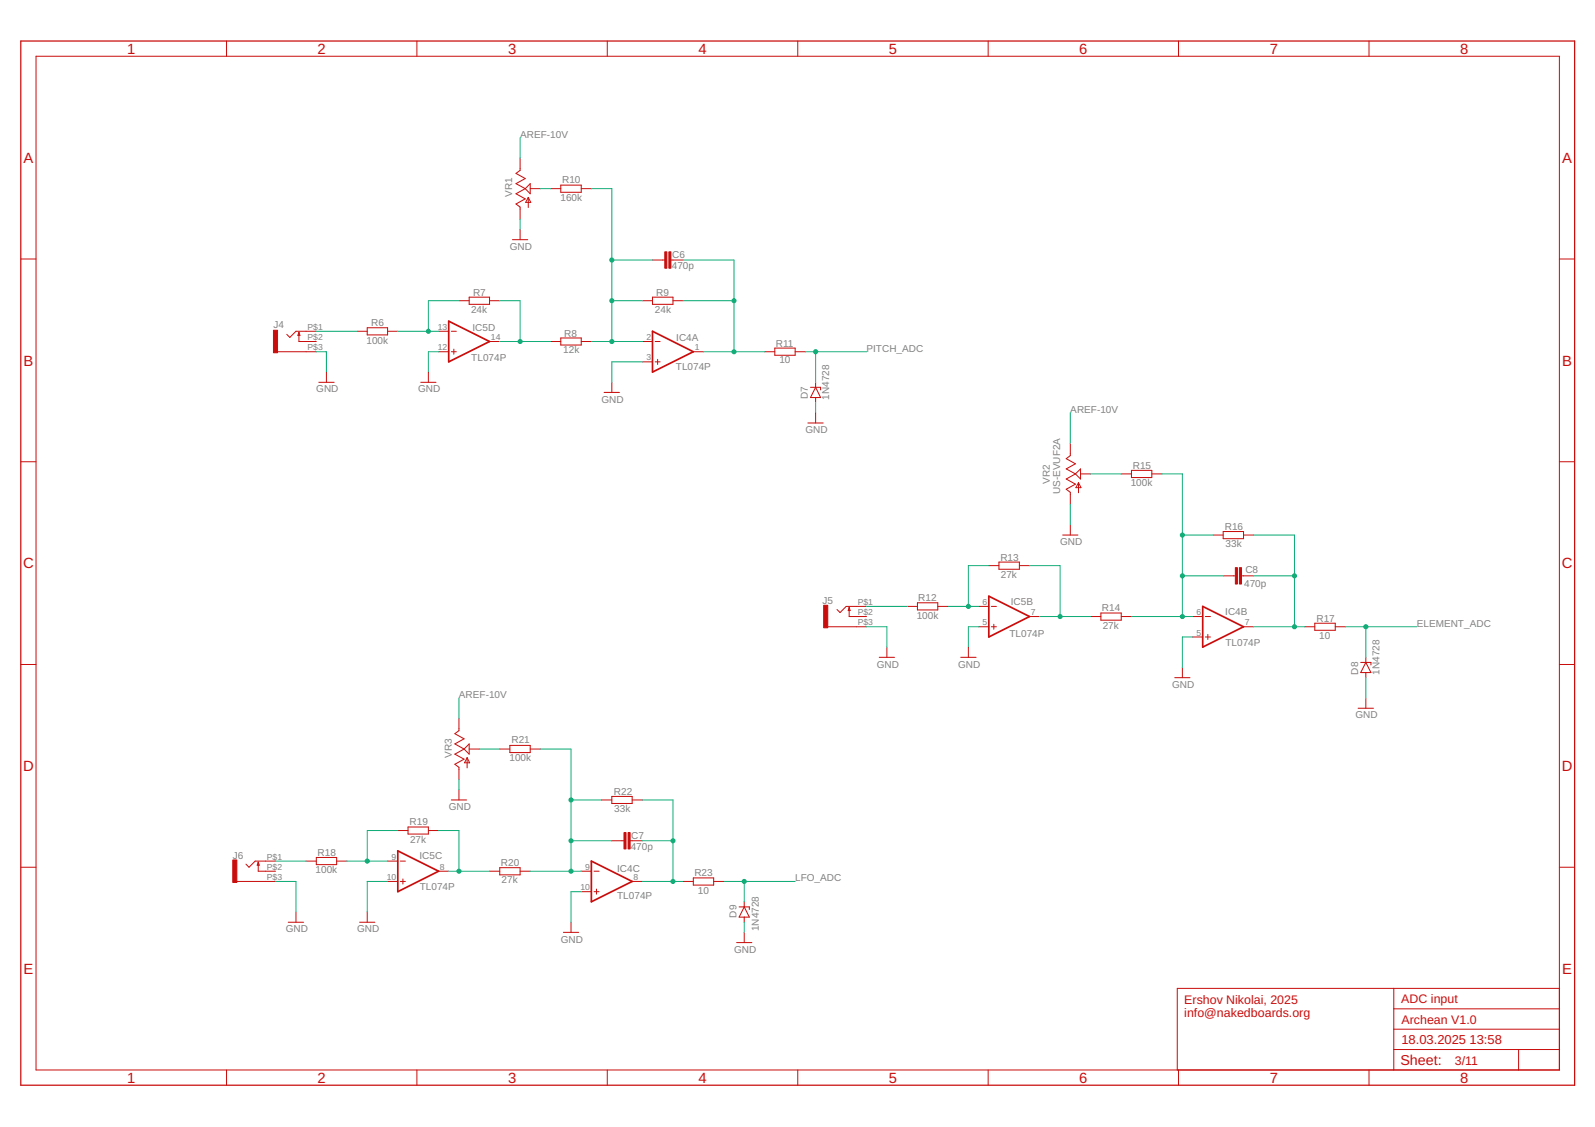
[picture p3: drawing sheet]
<svg xmlns="http://www.w3.org/2000/svg" width="297mm" height="210mm" viewBox="0 0 297 210" stroke-linecap="round" stroke-linejoin="round" font-family="sans-serif">
<g fill="none" stroke="#c90d0c" stroke-width=".19">
<path d="M6.7 10.5h283.7v188.8h-283.7zM42.2 7.6v2.9M77.6 7.6v2.9M113.1 7.6v2.9M148.6 7.6v2.9M184 7.6v2.9M219.5 7.6v2.9M255 7.6v2.9M96.9 29.4v2.3l-.8 .6 1.7 1-1.7 .9 1.7 .9M97.8 35.1l-1.7 1 1.7 .9-1.7 1 .8 .6v2.2M97.8 35.1l.9-.9v1.9zM98.4 36.8v1.9"/>
<path d="M98.4 36.8l.4 .9h-.9zM98.7 35.1h1.9M102.6 35.1h1.8M104.4 34.5h3.8v1.3h-3.8zM108.2 35.1h1.9M3.9 48.2h2.8M85.5 56h1.9M87.4 55.4h3.8v1.3h-3.8zM91.2 56h1.9M95.4 44.6h2.9M96.9 42.7v1.9M119.6 56h1.9"/>
<path d="M121.5 55.4h3.8v1.3h-3.8zM121.5 48.4h2.3M124.9 48.4h2.3M125.3 56h1.9M290.4 48.2h2.8M51.7 65.5h7.2M55.7 61.9v1.7h3.2M55.7 61.9l.2 .6h-.4zM58.9 61.7h-3.8l-1.1 1.1-.6-.5M59.4 71.2h2.8M60.8 69.3v1.9M66.5 61.7h1.9"/>
<path d="M68.4 61h3.8v1.4h-3.8zM72.2 61.7h1.9M78.4 71.2h2.8M79.8 69.3v1.9M81.7 61.7h1.9M81.7 65.5h1.9M84.1 61.7h.9M84.1 65.5h.9M84.5 65v1M91.2 63.6h1.9M102.6 63.6h1.8M104.4 62.9h3.8v1.4h-3.8z"/>
<path d="M108.2 63.6h1.9M112.5 73.1h2.9M113.9 71.2v1.9M119.6 63.6h1.9M119.6 67.4h1.9M122 63.6h.9M122 67.4h.9M122.5 66.9v1M129.1 65.5h1.9M142.4 65.5h1.9M144.3 64.8h3.8v1.4h-3.8zM148.1 65.5h1.9"/>
<path d="M150.5 78.8h2.8M150.9 72.1h1.9v.5M151.9 72.1l.9 1.9h-1.9zM151.9 71.2v.9M151.9 74v1M151.9 76.9v1.9M3.9 86h2.8M197.9 99.7h2.8M199.3 82.6v2.3l-.7 .5 1.7 1-1.7 .9 1.7 1M199.3 97.8v1.9M200.3 88.3l-1.7 .9 1.7 1-1.7 .9 .7 .6v2.3M200.3 88.3l.9-1v1.9z"/>
<path d="M200.9 89.9v1.9M200.9 89.9l.4 .9h-.9zM201.2 88.3h1.9M208.8 88.3h1.9M210.7 87.6h3.8v1.3h-3.8zM214.5 88.3h1.9M225.9 99.7h1.9M227.8 99h3.8v1.3h-3.8zM231.6 99.7h1.9M290.4 86h2.8M154.2 116.7h7.2M158.1 113.1v1.7h3.3"/>
<path d="M158.1 113.1l.2 .6h-.3zM161.4 112.9h-3.8l-1.2 1.2-.5-.6M169 112.9h1.9M170.9 112.3h3.7v1.3h-3.7zM174.6 112.9h2M182.2 112.9h1.9M182.2 116.7h1.9M184.1 105.3h1.9M184.6 112.9h1M184.6 116.7h1M185.1 116.3v.9M186 104.7h3.8v1.3h-3.8z"/>
<path d="M189.8 105.3h1.9M191.7 114.8h1.9M203.1 114.8h1.9M205 114.2h3.8v1.3h-3.8zM208.8 114.8h1.9M222.1 114.8h1.9M222.1 118.6h1.9M224.5 114.8h.9M224.5 118.6h.9M224.9 118.2v.9M227.8 107.3h2.3M231.2 107.3h2.3"/>
<path d="M231.6 116.7h1.9M243 116.7h1.9M244.9 116.1h3.8v1.3h-3.8zM248.7 116.7h1.8M3.9 123.8h2.8M85.5 133.8v2.3l-.8 .6 1.7 .9-1.7 1 1.7 .9M86.4 139.5l-1.7 1 1.7 .9-1.7 .9 .8 .6v2.3M87.4 138.6v1.9l-1-1zM87.4 139.5h1.9M93.1 139.5h1.9M95 138.8h3.7v1.4h-3.7zM98.7 139.5h1.9"/>
<path d="M163.7 122.4h2.9M165.2 120.5v1.9M178.9 122.4h2.9M180.3 120.5v1.9M218.8 126.2h2.8M220.2 124.3v1.9M252.9 131.9h2.9M253.4 123.4h1.9v.4M254.4 123.4l.9 1.9h-1.9zM254.4 122.4v1M254.4 125.3v.9M254.4 130v1.9"/>
<path d="M290.4 123.8h2.8M58.9 159.7h3.8v1.3h-3.8zM74.1 154.7h1.9M76 154h3.8v1.3h-3.8zM79.8 154.7h1.9M84.1 149h2.8M85.5 147.1v1.9M87 141.1v1.9M87 141.1l.5 1h-1zM112 149h1.9M113.9 148.3h3.8v1.3h-3.8zM113.9 156.6h2.3"/>
<path d="M117.3 156.6h2.3M117.7 149h1.9M3.9 161.5h2.8M44.1 164.2h7.2M48.1 160.6v1.7h3.2M48.1 160.6l.2 .5h-.4zM51.3 160.4h-3.8l-1.1 1.1-.6-.5M53.7 171.8h2.8M55.1 169.9v1.9M57 160.4h1.9M62.7 160.4h1.9M67 171.8h2.8"/>
<path d="M68.4 169.9v1.9M72.2 160.4h1.9M72.2 164.2h1.9M74.5 160.4h1M74.5 164.2h1M75 163.7v1M81.7 162.3h1.9M91.2 162.3h1.9M93.1 161.6h3.8v1.3h-3.8zM96.9 162.3h1.8M104.9 173.7h2.9M106.3 171.8v1.9"/>
<path d="M108.2 162.3h1.9M108.2 166.1h1.9M110.6 162.3h1M110.6 166.1h1M111.1 165.6v.9M117.7 164.2h1.9M127.2 164.2h1.9M129.1 163.5h3.8v1.3h-3.8zM132.9 164.2h1.9M137.2 175.6h2.8M137.6 168.9h2v.5M138.6 168.9l1 1.9h-2z"/>
<path d="M138.6 168v.9M138.6 170.8v1M138.6 173.7v1.9M290.4 161.5h2.8M42.2 199.3v2.8M77.6 199.3v2.8M113.1 199.3v2.8M148.6 199.3v2.8M184 199.3v2.8M219.5 199.3v2.8M255 199.3v2.8M259.6 195.5h30.8"/>
<path d="M259.6 184.1v15.2M259.6 191.7h30.8M259.6 187.9h30.8M282.8 195.5v3.8M290.4 184.1h-71.2v15.2"/>
</g>
<g fill="#c90d0c" stroke="#c90d0c" stroke-width=".19">
<path d="M153.4 112.7h.8v4.2h-.8z"/>
<path d="M230.8 105.7h.4v3.1h-.4z"/>
<path d="M230.1 105.7h.3v3.1h-.3z"/>
<path d="M50.9 61.5h.8v4.2h-.8z"/>
<path d="M43.3 160.2h.8v4.2h-.8z"/>
<path d="M117 155.1h.3v3h-.3z"/>
<path d="M116.2 155.1h.4v3h-.4z"/>
<path d="M124.6 46.9h.3v3.1h-.3z"/>
<path d="M123.8 46.9h.4v3.1h-.4z"/>
</g>
<path d="M83.6 59.8l7.6 3.8-7.6 3.8zM121.5 61.7l7.6 3.8-7.6 3.8zM184.1 111l7.6 3.8-7.6 3.8zM224 112.9l7.6 3.8-7.6 3.8zM74.1 158.5l7.6 3.8-7.6 3.8zM110.1 160.4l7.6 3.8-7.6 3.8z" fill="none" stroke="#c90d0c" stroke-width=".32"/>
<path d="M3.9 7.6h289.3v194.5h-289.3z" fill="none" stroke="#c90d0c" stroke-width=".23"/>
<g fill="none" stroke="#0dab76" stroke-width=".19">
<path d="M96.9 25.7v3.7M100.6 35.1h2M110.1 35.1h3.8v28.5M85.5 56h-5.7v5.7M93.1 56h3.8v7.6M96.9 40.8v1.9M113.9 56h5.7M113.9 48.4h7.6M127.2 56h9.5M127.2 48.4h9.5v17.1M58.9 65.5h1.9v3.8M58.9 61.7h7.6"/>
<path d="M74.1 61.7h7.6M81.7 65.5h-1.9v3.8M93.1 63.6h9.5M110.1 63.6h9.5M119.6 67.4h-5.7v3.8M131 65.5h11.4M150 65.5h11.4M151.9 65.5v5.7M151.9 75v1.9M199.3 76.9v5.7M199.3 94v3.8M203.1 88.3h5.7"/>
<path d="M216.4 88.3h3.8v26.5M220.2 99.7h5.7M233.5 99.7h7.6v17M161.4 116.7h3.8v3.8M161.4 112.9h7.6M176.6 112.9h5.6M182.2 116.7h-1.9v3.8M184.1 105.3h-3.8v7.6M191.7 105.3h5.7v9.5M193.6 114.8h9.5M210.7 114.8h11.4M220.2 107.3h7.6"/>
<path d="M222.1 118.6h-1.9v5.7M233.5 116.7h9.5M233.5 107.3h7.6M250.5 116.7h13.3M254.4 116.7v5.7M85.5 130v3.8M89.3 139.5h3.8M100.6 139.5h5.7v22.8M254.4 126.2v3.8M74.1 154.7h-5.7v5.7M81.7 154.7h3.8v7.6M85.5 145.2v1.9"/>
<path d="M106.3 149h5.7M106.3 156.6h7.6M119.6 149h5.7v15.2M119.6 156.6h5.7M51.3 164.2h3.8v5.7M51.3 160.4h5.7M64.6 160.4h7.6M72.2 164.2h-3.8v5.7M83.6 162.3h7.6M98.7 162.3h9.5M108.2 166.1h-1.9v5.7M119.6 164.2h7.6"/>
<path d="M134.8 164.2h13.3M138.6 164.2v3.8M138.6 171.8v1.9"/>
</g>
<g fill="#0dab76" stroke="#0dab76" stroke-width=".19">
<circle cx="151.9" cy="65.5" r=".38"/>
<circle cx="254.4" cy="116.7" r=".38"/>
<circle cx="220.2" cy="107.3" r=".38"/>
<circle cx="220.2" cy="114.8" r=".38"/>
<circle cx="220.2" cy="99.7" r=".38"/>
<circle cx="106.3" cy="156.6" r=".38"/>
<circle cx="106.3" cy="162.3" r=".38"/>
<circle cx="106.3" cy="149" r=".38"/>
<circle cx="113.9" cy="48.4" r=".38"/>
<circle cx="113.9" cy="56" r=".38"/>
<circle cx="113.9" cy="63.6" r=".38"/>
<circle cx="138.6" cy="164.2" r=".38"/>
<circle cx="68.4" cy="160.4" r=".38"/>
<circle cx="85.5" cy="162.3" r=".38"/>
<circle cx="79.8" cy="61.7" r=".38"/>
<circle cx="96.9" cy="63.6" r=".38"/>
<circle cx="180.3" cy="112.9" r=".38"/>
<circle cx="197.4" cy="114.8" r=".38"/>
<circle cx="136.7" cy="56" r=".38"/>
<circle cx="136.7" cy="65.5" r=".38"/>
<circle cx="241.1" cy="107.3" r=".38"/>
<circle cx="241.1" cy="116.7" r=".38"/>
<circle cx="125.3" cy="156.6" r=".38"/>
<circle cx="125.3" cy="164.2" r=".38"/>
</g>
<g font-size="2.8" fill="#c90d0c">
<text x="23.7" y="10">1</text>
<text x="59.1" y="10">2</text>
<text x="94.6" y="10">3</text>
<text x="130.1" y="10">4</text>
<text x="165.5" y="10">5</text>
<text x="201" y="10">6</text>
<text x="236.5" y="10">7</text>
<text x="271.9" y="10">8</text>
<text x="4.4" y="30.3">A</text>
<text x="290.9" y="30.3">A</text>
<text x="4.4" y="68.1">B</text>
<text x="290.9" y="68.1">B</text>
<text x="4.3" y="105.8">C</text>
<text x="290.8" y="105.8">C</text>
<text x="4.3" y="143.6">D</text>
<text x="290.8" y="143.6">D</text>
<text x="4.4" y="181.4">E</text>
<text x="290.9" y="181.4">E</text>
<text x="23.7" y="201.7">1</text>
<text x="59.1" y="201.7">2</text>
<text x="94.6" y="201.7">3</text>
<text x="130.1" y="201.7">4</text>
<text x="165.5" y="201.7">5</text>
<text x="201" y="201.7">6</text>
<text x="236.5" y="201.7">7</text>
<text x="271.9" y="201.7">8</text>
</g>
<text font-size="2.7" fill="#c90d0c" x="260.8" y="198.4">Sheet:</text>
<g font-size="2.4" fill="#c90d0c">
<text x="261" y="194.5">18.03.2025</text>
<text x="273.7" y="194.5">13:58</text>
</g>
<g font-size="2.3" fill="#c90d0c">
<text x="220.6" y="187">Ershov Nikolai, 2025</text>
<text x="220.6" y="189.4">info@nakedboards.org</text>
<text x="261" y="186.9">ADC input</text>
<text x="261" y="190.7">Archean V1.0</text>
<text x="271" y="198.3">3/11</text>
</g>
<g font-size="1.9" fill="#808080">
<text x="96.9" y="25.7">AREF-10V</text>
<text x="104.7" y="34.2">R10</text>
<text x="95.4" y="36.7" transform="rotate(-90 95.4 36.7)">VR1</text>
<text x="104.4" y="37.4">160k</text>
<text x="95" y="46.5">GND</text>
<text x="125.1" y="50.2">470p</text>
<text x="125.2" y="48">C6</text>
<text x="87.7" y="58.3">24k</text>
<text x="88.1" y="55.2">R7</text>
<text x="122" y="58.2">24k</text>
<text x="122.2" y="55.1">R9</text>
<text x="50.9" y="61.1">J4</text>
<text x="68.2" y="64">100k</text>
<text x="69.1" y="60.8">R6</text>
<text x="88" y="61.6">IC5D</text>
<text x="104.9" y="65.8">12k</text>
<text x="105" y="62.7">R8</text>
<text x="125.9" y="63.6">IC4A</text>
<text x="144.5" y="64.6">R11</text>
<text x="161.4" y="65.5">PITCH_ADC</text>
<text x="87.8" y="67.2">TL074P</text>
<text x="125.9" y="69">TL074P</text>
<text x="145.1" y="67.7">10</text>
<text x="58.9" y="73.1">GND</text>
<text x="77.9" y="73.1">GND</text>
<text x="112" y="75">GND</text>
<text x="150.5" y="74.3" transform="rotate(-90 150.5 74.3)">D7</text>
<text x="154.4" y="74.4" transform="rotate(-90 154.4 74.4)">1N4728</text>
<text x="199.3" y="76.9">AREF-10V</text>
<text x="150" y="80.7">GND</text>
<text x="211" y="87.3">R15</text>
<text x="195.5" y="90.2" transform="rotate(-90 195.5 90.2)">VR2</text>
<text x="197.4" y="92.1" transform="rotate(-90 197.4 92.1)">US-EVUF2A</text>
<text x="210.6" y="90.6">100k</text>
<text x="197.4" y="101.6">GND</text>
<text x="228.1" y="98.7">R16</text>
<text x="228.2" y="101.9">33k</text>
<text x="186.3" y="104.4">R13</text>
<text x="186.4" y="107.7">27k</text>
<text x="231.9" y="106.7">C8</text>
<text x="153.2" y="112.5">J5</text>
<text x="171" y="111.9">R12</text>
<text x="188.2" y="112.6">IC5B</text>
<text x="205.2" y="113.9">R14</text>
<text x="231.7" y="109.3">470p</text>
<text x="170.7" y="115.3">100k</text>
<text x="188" y="118.7">TL074P</text>
<text x="205.4" y="117.1">27k</text>
<text x="228.2" y="114.6">IC4B</text>
<text x="245.2" y="115.8">R17</text>
<text x="245.7" y="119.1">10</text>
<text x="263.8" y="116.7">ELEMENT_ADC</text>
<text x="163.3" y="124.3">GND</text>
<text x="178.5" y="124.3">GND</text>
<text x="228.2" y="120.3">TL074P</text>
<text x="252.9" y="125.7" transform="rotate(-90 252.9 125.7)">D8</text>
<text x="256.9" y="125.7" transform="rotate(-90 256.9 125.7)">1N4728</text>
<text x="85.5" y="130">AREF-10V</text>
<text x="218.3" y="128.1">GND</text>
<text x="252.5" y="133.8">GND</text>
<text x="84.2" y="141.1" transform="rotate(-90 84.2 141.1)">VR3</text>
<text x="94.9" y="141.8">100k</text>
<text x="95.2" y="138.5">R21</text>
<text x="114.3" y="148">R22</text>
<text x="76.3" y="153.7">R19</text>
<text x="83.6" y="150.9">GND</text>
<text x="114.4" y="151.2">33k</text>
<text x="43.3" y="159.9">J6</text>
<text x="59.1" y="159.5">R18</text>
<text x="76.4" y="156.9">27k</text>
<text x="78.1" y="160.1">IC5C</text>
<text x="93.3" y="161.4">R20</text>
<text x="117.5" y="158.3">470p</text>
<text x="117.6" y="156.3">C7</text>
<text x="58.8" y="162.7">100k</text>
<text x="78.2" y="165.7">TL074P</text>
<text x="93.4" y="164.5">27k</text>
<text x="114.9" y="167.4">TL074P</text>
<text x="114.9" y="162.5">IC4C</text>
<text x="129.3" y="163.2">R23</text>
<text x="130" y="166.4">10</text>
<text x="148.1" y="164.2">LFO_ADC</text>
<text x="53.2" y="173.7">GND</text>
<text x="66.5" y="173.7">GND</text>
<text x="137.2" y="170.9" transform="rotate(-90 137.2 170.9)">D9</text>
<text x="141.3" y="173.4" transform="rotate(-90 141.3 173.4)">1N4728</text>
<text x="104.4" y="175.6">GND</text>
<text x="136.7" y="177.5">GND</text>
</g>
<g font-size="1.6" fill="#808080">
<text x="57.3" y="65.2">P$3</text>
<text x="57.3" y="61.4">P$1</text>
<text x="57.3" y="63.3">P$2</text>
<text x="81.5" y="61.4">13</text>
<text x="81.5" y="65.2">12</text>
<text x="91.4" y="63.3">14</text>
<text x="120.4" y="63.3">2</text>
<text x="129.4" y="65.2">1</text>
<text x="120.4" y="67.1">3</text>
<text x="159.7" y="112.7">P$1</text>
<text x="183" y="112.7">6</text>
<text x="159.7" y="116.5">P$3</text>
<text x="159.7" y="114.6">P$2</text>
<text x="183" y="116.5">5</text>
<text x="192" y="114.6">7</text>
<text x="222.8" y="114.6">6</text>
<text x="222.8" y="118.4">5</text>
<text x="231.8" y="116.5">7</text>
<text x="49.7" y="160.1">P$1</text>
<text x="72.9" y="160.1">9</text>
<text x="49.7" y="163.9">P$3</text>
<text x="49.7" y="162">P$2</text>
<text x="72" y="163.9">10</text>
<text x="81.9" y="162">8</text>
<text x="108.1" y="165.8">10</text>
<text x="109" y="162">9</text>
<text x="118" y="163.9">8</text>
</g>
</svg>
